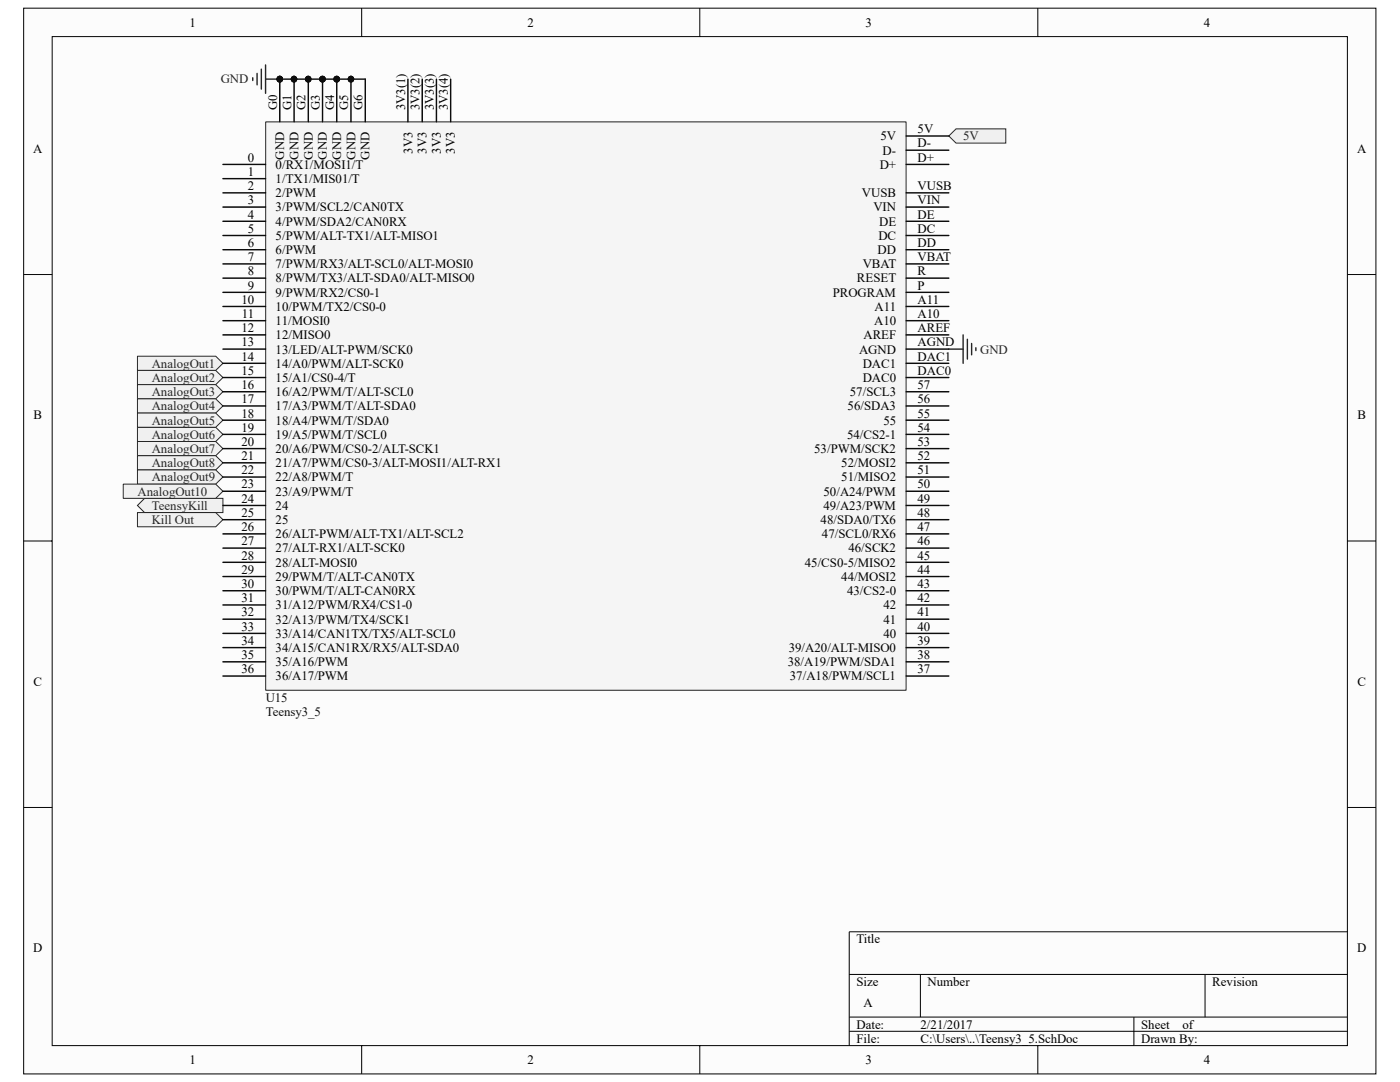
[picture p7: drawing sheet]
<svg xmlns="http://www.w3.org/2000/svg" width="279mm" height="216mm" viewBox="0 0 279 216" stroke-linecap="round" stroke-linejoin="round" font-family="sans-serif">
<path d="M4.7 1.7h269.9v212.6h-269.9z" fill="#fcfcfc"/>
<path d="M4.7 1.6h269.9v212.7h-269.9z" fill="none" stroke="#000" stroke-width=".2"/>
<path d="M10.4 7.3h258.5v201.3h-258.5z" fill="#fcfcfc"/>
<g fill="none" stroke="#000" stroke-width=".2">
<path d="M10.4 7.3h258.5v201.3h-258.5zM72.2 1.6v5.7M139.7 1.6v5.7M207.1 1.6v5.7M4.7 54.8h5.7M268.9 54.8h5.7M4.7 107.9h5.7M268.9 107.9h5.7M4.7 161.1h5.7M268.9 161.1h5.7M169.5 194.4h99.4M183.7 194.4v8.5"/>
<path d="M240.5 194.4v8.5M268.9 185.9h-99.4v22.7M72.2 208.6v5.7M139.7 208.6v5.7M169.5 202.9h99.4M169.5 205.8h99.4M207.1 208.6v5.7M226.3 202.9v5.7"/>
</g>
<g fill="#f0f0f0" stroke="#262626" stroke-width=".2">
<path d="M189.4 27.1l1.4-1.4h9.9v2.9h-9.9z" fill-rule="evenodd"/>
<path d="M27.4 100.9l1.5-1.5h15.6v2.9h-15.6z" fill-rule="evenodd"/>
</g>
<path d="M50.4 15.5v.6M51.3 14.6v2.3M52.2 13.8v4M53 15.8h2.8M53 13v5.6M189.4 69.7h2.8M192.2 66.8v5.7M193.1 67.7v3.9M193.9 68.5v2.3M194.8 69.4v.6" fill="none" stroke="#262626" stroke-width=".28"/>
<circle cx="55.8" cy="15.8" r=".56" fill="#0e0e0e" stroke="#0e0e0e" stroke-width=".2"/>
<g fill="#f0f0f0" stroke="#262626" stroke-width=".2">
<path d="M27.4 71.1h15.7l1.4 1.4-1.4 1.4h-15.7z" fill-rule="evenodd"/>
<path d="M27.4 73.9h15.7l1.4 1.4-1.4 1.5h-15.7z" fill-rule="evenodd"/>
<path d="M27.4 76.8h15.7l1.4 1.4-1.4 1.4h-15.7z" fill-rule="evenodd"/>
<path d="M27.4 79.6h15.7l1.4 1.4-1.4 1.4h-15.7z" fill-rule="evenodd"/>
<path d="M27.4 85.3h15.7l1.4 1.4-1.4 1.4h-15.7z" fill-rule="evenodd"/>
<path d="M27.4 82.4h15.7l1.4 1.4-1.4 1.5h-15.7z" fill-rule="evenodd"/>
<path d="M27.4 88.1h15.7l1.4 1.4-1.4 1.4h-15.7z" fill-rule="evenodd"/>
<path d="M27.4 90.9h15.7l1.4 1.5-1.4 1.4h-15.7z" fill-rule="evenodd"/>
<path d="M27.4 102.3h15.7l1.4 1.4-1.4 1.4h-15.7z" fill-rule="evenodd"/>
<path d="M27.4 93.8h15.7l1.4 1.4-1.4 1.4h-15.7z" fill-rule="evenodd"/>
<path d="M24.6 96.6h18.5l1.4 1.4-1.4 1.4h-18.5z" fill-rule="evenodd"/>
</g>
<path d="M53 24.3h127.8v113.4h-127.8z" fill="#f5f5f5"/>
<path d="M53 24.3h127.8v113.4h-127.8z" fill="none" stroke="#262626" stroke-width=".2"/>
<g fill="none" stroke="#000" stroke-width=".28">
<path d="M55.8 15.8v8.5M58.7 15.8v8.5M61.5 15.8v8.5M64.4 15.8v8.5M67.2 15.8v8.5M70 15.8v8.5M72.9 15.8v8.5M81.4 15.8v8.5M84.3 15.8v8.5M87.1 15.8v8.5M89.9 15.8v8.5M44.5 32.8h8.5"/>
<path d="M44.5 35.6h8.5M44.5 38.5h8.5M180.8 32.8h8.6M180.8 38.5h8.6M180.8 30h8.6M180.8 27.1h8.6M44.5 41.3h8.5M44.5 44.2h8.5M44.5 47h8.5M44.5 49.8h8.5M44.5 52.7h8.5M44.5 55.5h8.5"/>
<path d="M44.5 58.3h8.5M180.8 41.3h8.6M180.8 44.2h8.6M180.8 47h8.6M180.8 49.8h8.6M180.8 52.7h8.6M180.8 55.5h8.6M180.8 58.3h8.6M44.5 61.2h8.5M44.5 64h8.5M44.5 66.8h8.5M44.5 69.7h8.5"/>
<path d="M44.5 72.5h8.5M44.5 75.3h8.5M44.5 78.2h8.5M180.8 61.2h8.6M180.8 64h8.6M180.8 66.8h8.6M180.8 69.7h8.6M180.8 72.5h8.6M180.8 75.3h8.6M180.8 78.2h8.6M44.5 81h8.5M44.5 83.8h8.5"/>
<path d="M44.5 86.7h8.5M44.5 89.5h8.5M44.5 92.4h8.5M44.5 95.2h8.5M44.5 98h8.5M180.8 81h8.6M180.8 83.8h8.6M180.8 86.7h8.6M180.8 89.5h8.6M180.8 92.4h8.6M180.8 95.2h8.6M180.8 98h8.6"/>
<path d="M44.5 100.9h8.5M44.5 103.7h8.5M44.5 106.5h8.5M44.5 109.4h8.5M44.5 112.2h8.5M44.5 115h8.5M44.5 117.9h8.5M180.8 100.9h8.6M180.8 103.7h8.6M180.8 106.5h8.6M180.8 109.4h8.6M180.8 112.2h8.6"/>
<path d="M180.8 115h8.6M180.8 117.9h8.6M44.5 120.7h8.5M44.5 123.5h8.5M44.5 126.4h8.5M44.5 129.2h8.5M44.5 132.1h8.5M44.5 134.9h8.5M180.8 120.7h8.6M180.8 123.5h8.6M180.8 126.4h8.6M180.8 129.2h8.6"/>
<path d="M180.8 132.1h8.6M180.8 134.9h8.6"/>
</g>
<g fill="#0e0e0e" stroke="#0e0e0e" stroke-width=".2">
<circle cx="55.8" cy="15.8" r=".56"/>
<circle cx="58.7" cy="15.8" r=".56"/>
<circle cx="61.5" cy="15.8" r=".56"/>
<circle cx="64.4" cy="15.8" r=".57"/>
<circle cx="67.2" cy="15.8" r=".57"/>
<circle cx="70" cy="15.8" r=".56"/>
</g>
<path d="M55.8 15.8h17.1" fill="none" stroke="#0e0e0e" stroke-width=".28"/>
<g font-size="2.6">
<text x="37.8" y="5.3">1</text>
<text x="105.3" y="5.3">2</text>
<text x="172.8" y="5.3">3</text>
<text x="240.2" y="5.3">4</text>
<text x="55.3" y="22" transform="rotate(-90 55.3 22)">G0</text>
<text x="58.1" y="22" transform="rotate(-90 58.1 22)">G1</text>
<text x="61" y="22" transform="rotate(-90 61 22)">G2</text>
<text x="63.8" y="22" transform="rotate(-90 63.8 22)">G3</text>
<text x="66.7" y="22" transform="rotate(-90 66.7 22)">G4</text>
<text x="69.5" y="22" transform="rotate(-90 69.5 22)">G5</text>
<text x="72.3" y="22" transform="rotate(-90 72.3 22)">G6</text>
<text x="80.9" y="22" transform="rotate(-90 80.9 22)">3V3(1)</text>
<text x="83.7" y="22" transform="rotate(-90 83.7 22)">3V3(2)</text>
<text x="86.6" y="22" transform="rotate(-90 86.6 22)">3V3(3)</text>
<text x="89.4" y="22" transform="rotate(-90 89.4 22)">3V3(4)</text>
<text x="175.7" y="28">5V</text>
<text x="183.1" y="29.4">D-</text>
<text x="183.1" y="26.6">5V</text>
<text x="6.6" y="30.5">A</text>
<text x="49.5" y="32.3">0</text>
<text x="49.5" y="35.1">1</text>
<text x="55" y="33.7">0/RX1/MOSI1/T</text>
<text x="56.7" y="31.9" transform="rotate(-90 56.7 31.9)">GND</text>
<text x="59.6" y="31.9" transform="rotate(-90 59.6 31.9)">GND</text>
<text x="62.4" y="31.9" transform="rotate(-90 62.4 31.9)">GND</text>
<text x="65.2" y="31.9" transform="rotate(-90 65.2 31.9)">GND</text>
<text x="68.1" y="31.9" transform="rotate(-90 68.1 31.9)">GND</text>
<text x="70.9" y="31.9" transform="rotate(-90 70.9 31.9)">GND</text>
<text x="73.8" y="31.9" transform="rotate(-90 73.8 31.9)">GND</text>
<text x="82.3" y="30.7" transform="rotate(-90 82.3 30.7)">3V3</text>
<text x="85.1" y="30.7" transform="rotate(-90 85.1 30.7)">3V3</text>
<text x="88" y="30.7" transform="rotate(-90 88 30.7)">3V3</text>
<text x="90.8" y="30.7" transform="rotate(-90 90.8 30.7)">3V3</text>
<text x="175.6" y="33.7">D+</text>
<text x="176.1" y="30.8">D-</text>
<text x="183.1" y="32.3">D+</text>
<text x="270.8" y="30.5">A</text>
<text x="49.5" y="37.9">2</text>
<text x="49.5" y="40.8">3</text>
<text x="55" y="36.5">1/TX1/MIS01/T</text>
<text x="55" y="39.3">2/PWM</text>
<text x="172" y="39.3">VUSB</text>
<text x="183.1" y="40.8">VIN</text>
<text x="183.1" y="37.9">VUSB</text>
<text x="49.5" y="43.6">4</text>
<text x="49.5" y="46.4">5</text>
<text x="55" y="42.2">3/PWM/SCL2/CAN0TX</text>
<text x="55" y="45">4/PWM/SDA2/CAN0RX</text>
<text x="55" y="47.9">5/PWM/ALT-TX1/ALT-MISO1</text>
<text x="174.3" y="42.2">VIN</text>
<text x="175.3" y="47.9">DC</text>
<text x="175.5" y="45">DE</text>
<text x="183.1" y="46.4">DC</text>
<text x="183.1" y="43.6">DE</text>
<text x="49.5" y="49.3">6</text>
<text x="49.5" y="52.1">7</text>
<text x="55" y="50.7">6/PWM</text>
<text x="55" y="53.5">7/PWM/RX3/ALT-SCL0/ALT-MOSI0</text>
<text x="172.2" y="53.5">VBAT</text>
<text x="175.2" y="50.7">DD</text>
<text x="183.1" y="52.1">VBAT</text>
<text x="183.1" y="49.3">DD</text>
<text x="49.5" y="54.9">8</text>
<text x="49.5" y="57.8">9</text>
<text x="55" y="56.4">8/PWM/TX3/ALT-SDA0/ALT-MISO0</text>
<text x="55" y="59.2">9/PWM/RX2/CS0-1</text>
<text x="166.2" y="59.2">PROGRAM</text>
<text x="171" y="56.4">RESET</text>
<text x="183.1" y="57.8">P</text>
<text x="183.1" y="54.9">R</text>
<text x="48.2" y="60.6">10</text>
<text x="48.3" y="63.5">11</text>
<text x="55" y="62">10/PWM/TX2/CS0-0</text>
<text x="55" y="64.9">11/MOSI0</text>
<text x="174.5" y="64.9">A10</text>
<text x="174.5" y="62">A11</text>
<text x="183.1" y="60.6">A11</text>
<text x="183.1" y="63.5">A10</text>
<text x="48.2" y="66.3">12</text>
<text x="48.2" y="69.1">13</text>
<text x="48.2" y="72">14</text>
<text x="55" y="67.7">12/MISO0</text>
<text x="55" y="70.5">13/LED/ALT-PWM/SCK0</text>
<text x="171.4" y="70.5">AGND</text>
<text x="172.3" y="67.7">AREF</text>
<text x="183.1" y="69.1">AGND</text>
<text x="183.1" y="66.3">AREF</text>
<text x="183.1" y="72">DAC1</text>
<text x="48.2" y="74.8">15</text>
<text x="48.2" y="77.6">16</text>
<text x="55" y="73.4">14/A0/PWM/ALT-SCK0</text>
<text x="55" y="76.2">15/A1/CS0-4/T</text>
<text x="172.2" y="76.2">DAC0</text>
<text x="172.2" y="73.4">DAC1</text>
<text x="183.1" y="77.6">57</text>
<text x="183.1" y="74.8">DAC0</text>
<text x="6.7" y="83.7">B</text>
<text x="48.2" y="80.5">17</text>
<text x="48.2" y="83.3">18</text>
<text x="55" y="79.1">16/A2/PWM/T/ALT-SCL0</text>
<text x="55" y="81.9">17/A3/PWM/T/ALT-SDA0</text>
<text x="169.2" y="81.9">56/SDA3</text>
<text x="169.6" y="79.1">57/SCL3</text>
<text x="183.1" y="80.5">56</text>
<text x="183.1" y="83.3">55</text>
<text x="270.9" y="83.7">B</text>
<text x="48.2" y="86.1">19</text>
<text x="48.2" y="89">20</text>
<text x="55" y="84.7">18/A4/PWM/T/SDA0</text>
<text x="55" y="87.5">19/A5/PWM/T/SCL0</text>
<text x="169" y="87.5">54/CS2-1</text>
<text x="176.3" y="84.7">55</text>
<text x="183.1" y="86.1">54</text>
<text x="183.1" y="89">53</text>
<text x="48.2" y="91.8">21</text>
<text x="48.2" y="94.6">22</text>
<text x="55" y="90.4">20/A6/PWM/CS0-2/ALT-SCK1</text>
<text x="55" y="93.2">21/A7/PWM/CS0-3/ALT-MOSI1/ALT-RX1</text>
<text x="162.5" y="90.4">53/PWM/SCK2</text>
<text x="167.9" y="93.2">52/MOSI2</text>
<text x="183.1" y="94.6">51</text>
<text x="183.1" y="91.8">52</text>
<text x="48.2" y="97.5">23</text>
<text x="48.2" y="100.3">24</text>
<text x="55" y="96.1">22/A8/PWM/T</text>
<text x="55" y="98.9">23/A9/PWM/T</text>
<text x="55" y="101.7">24</text>
<text x="164.3" y="101.7">49/A23/PWM</text>
<text x="164.3" y="98.9">50/A24/PWM</text>
<text x="167.9" y="96.1">51/MISO2</text>
<text x="183.1" y="100.3">49</text>
<text x="183.1" y="97.5">50</text>
<text x="48.2" y="103.1">25</text>
<text x="48.2" y="106">26</text>
<text x="55" y="104.6">25</text>
<text x="55" y="107.4">26/ALT-PWM/ALT-TX1/ALT-SCL2</text>
<text x="163.8" y="104.6">48/SDA0/TX6</text>
<text x="164" y="107.4">47/SCL0/RX6</text>
<text x="183.1" y="103.1">48</text>
<text x="183.1" y="106">47</text>
<text x="48.2" y="108.8">27</text>
<text x="48.2" y="111.7">28</text>
<text x="55" y="110.2">27/ALT-RX1/ALT-SCK0</text>
<text x="55" y="113.1">28/ALT-MOSI0</text>
<text x="160.6" y="113.1">45/CS0-5/MISO2</text>
<text x="169.3" y="110.2">46/SCK2</text>
<text x="183.1" y="111.7">45</text>
<text x="183.1" y="108.8">46</text>
<text x="48.2" y="114.5">29</text>
<text x="48.2" y="117.3">30</text>
<text x="55" y="115.9">29/PWM/T/ALT-CAN0TX</text>
<text x="55" y="118.7">30/PWM/T/ALT-CAN0RX</text>
<text x="167.9" y="115.9">44/MOSI2</text>
<text x="169" y="118.7">43/CS2-0</text>
<text x="183.1" y="117.3">43</text>
<text x="183.1" y="114.5">44</text>
<text x="48.2" y="120.2">31</text>
<text x="48.2" y="123">32</text>
<text x="48.2" y="125.8">33</text>
<text x="55" y="121.6">31/A12/PWM/RX4/CS1-0</text>
<text x="55" y="124.4">32/A13/PWM/TX4/SCK1</text>
<text x="176.3" y="124.4">41</text>
<text x="176.3" y="121.6">42</text>
<text x="183.1" y="125.8">40</text>
<text x="183.1" y="123">41</text>
<text x="183.1" y="120.2">42</text>
<text x="48.2" y="128.7">34</text>
<text x="48.2" y="131.5">35</text>
<text x="55" y="127.3">33/A14/CAN1TX/TX5/ALT-SCL0</text>
<text x="55" y="130.1">34/A15/CAN1RX/RX5/ALT-SDA0</text>
<text x="157.4" y="130.1">39/A20/ALT-MISO0</text>
<text x="176.3" y="127.3">40</text>
<text x="183.1" y="131.5">38</text>
<text x="183.1" y="128.7">39</text>
<text x="6.7" y="136.8">C</text>
<text x="48.2" y="134.3">36</text>
<text x="55" y="132.9">35/A16/PWM</text>
<text x="55" y="135.8">36/A17/PWM</text>
<text x="157.2" y="132.9">38/A19/PWM/SDA1</text>
<text x="157.6" y="135.8">37/A18/PWM/SCL1</text>
<text x="183.1" y="134.3">37</text>
<text x="270.9" y="136.8">C</text>
<text x="6.6" y="190">D</text>
<text x="170.9" y="188.2">Title</text>
<text x="270.8" y="190">D</text>
<text x="170.9" y="196.7">Size</text>
<text x="185.1" y="196.7">Number</text>
<text x="241.9" y="196.7">Revision</text>
<text x="172.3" y="201">A</text>
<text x="170.9" y="205.2">Date:</text>
<text x="170.9" y="208.1">File:</text>
<text x="183.7" y="208.1">C:\Users\..\Teensy3_5.SchDoc</text>
<text x="183.7" y="205.2">2/21/2017</text>
<text x="227.7" y="208.1">Drawn By:</text>
<text x="227.8" y="205.2">Sheet</text>
<text x="236" y="205.2">of</text>
<text x="37.8" y="212.3">1</text>
<text x="105.3" y="212.3">2</text>
<text x="172.8" y="212.3">3</text>
<text x="240.2" y="212.3">4</text>
</g>
<g font-size="2.6" fill="#262626">
<text x="44" y="16.7">GND</text>
<text x="192.2" y="28">5V</text>
<text x="195.6" y="70.5">GND</text>
<text x="30.3" y="73.4">AnalogOut1</text>
<text x="30.3" y="76.2">AnalogOut2</text>
<text x="30.3" y="79.1">AnalogOut3</text>
<text x="30.3" y="81.9">AnalogOut4</text>
<text x="30.3" y="87.5">AnalogOut6</text>
<text x="30.3" y="84.7">AnalogOut5</text>
<text x="30.3" y="90.4">AnalogOut7</text>
<text x="30.3" y="93.2">AnalogOut8</text>
<text x="27.5" y="98.9">AnalogOut10</text>
<text x="30.3" y="101.7">TeensyKill</text>
<text x="30.3" y="96.1">AnalogOut9</text>
<text x="30.3" y="104.6">Kill Out</text>
</g>
<g font-size="2.6" fill="#0e0e0e">
<text x="53" y="140">U15</text>
<text x="53" y="142.9">Teensy3_5</text>
</g>
</svg>
